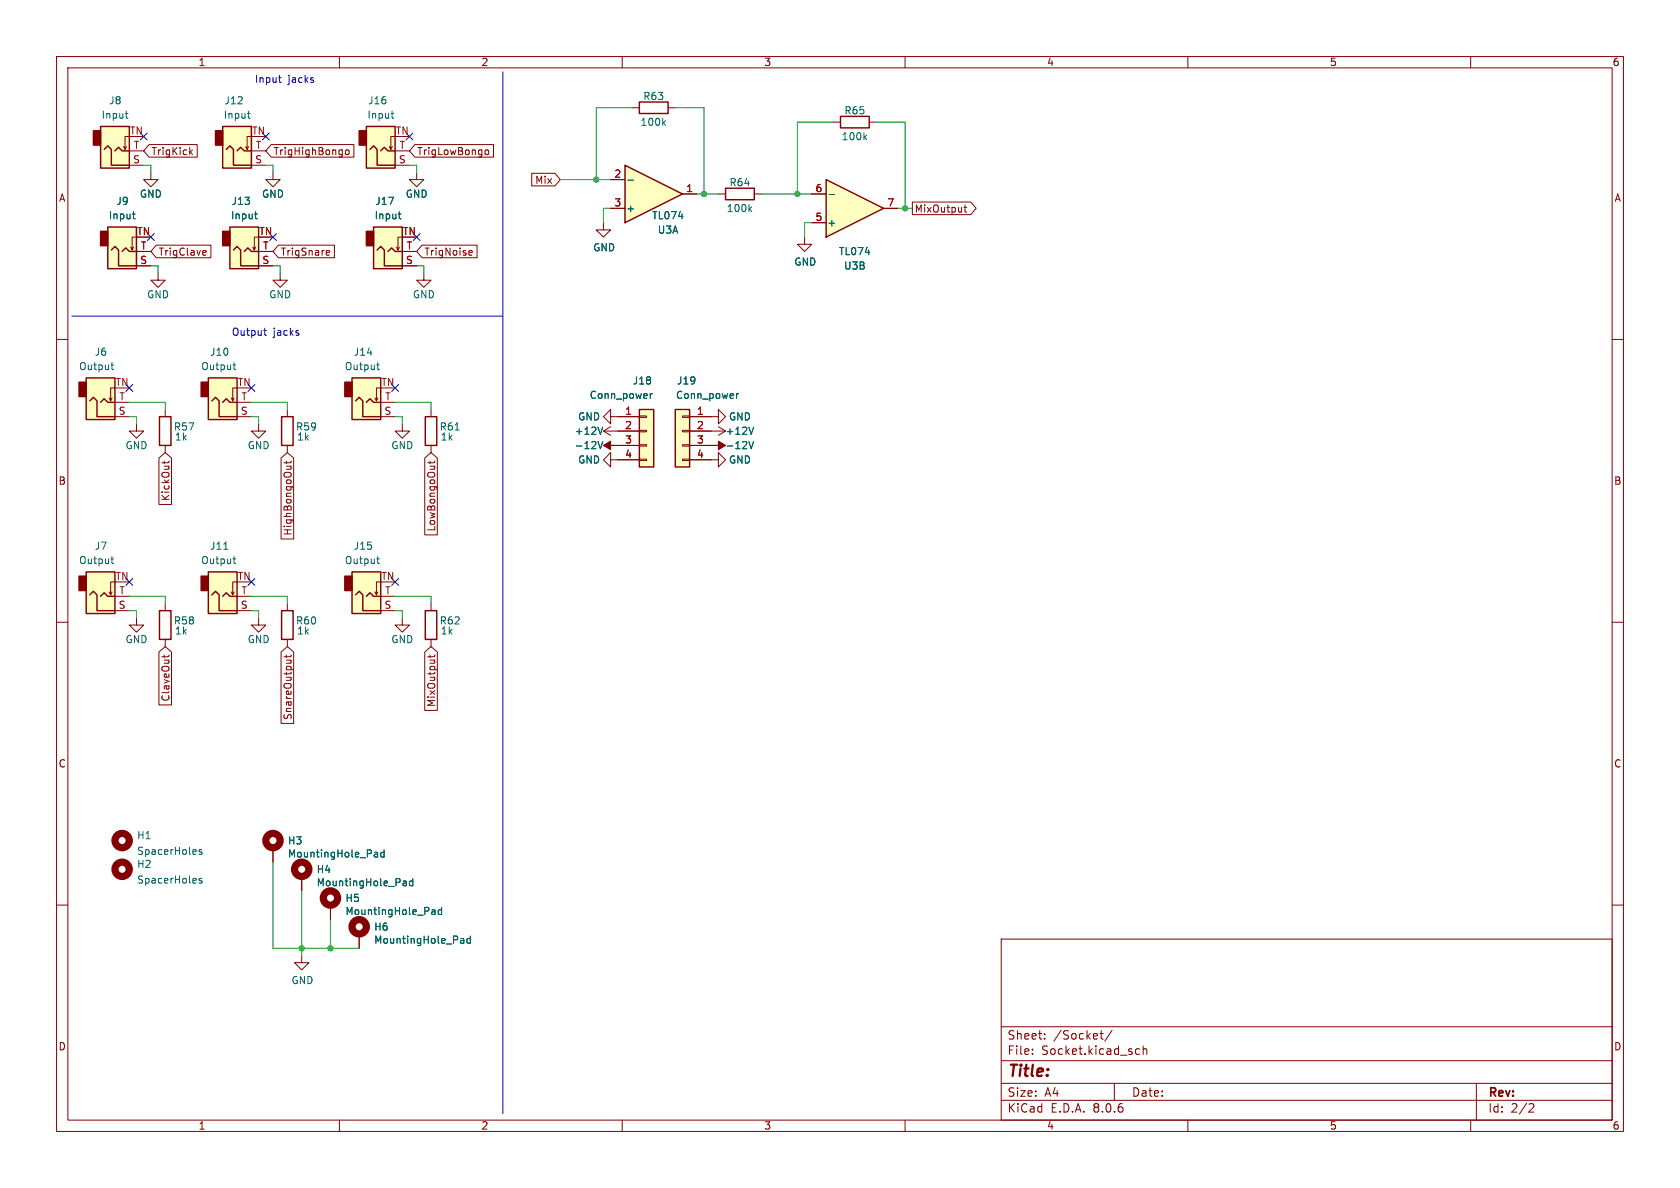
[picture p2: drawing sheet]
<svg xmlns="http://www.w3.org/2000/svg" width="297mm" height="210mm" viewBox="0 0 297 210" stroke-linecap="round" stroke-linejoin="round" font-family="sans-serif">
<g fill="none" stroke="#840000" stroke-width=".18">
<path d="M10 10h277v190h-277zM12 12h273v186h-273zM60 10v2M110 10v2M160 10v2M210 10v2M260 10v2M10 60h2M285 60h2M10 110h2M285 110h2M10 160h2"/>
<path d="M285 160h2M177 166h108v32h-108zM60 198v2M110 198v2M160 198v2M177 194.5h108M177 191.5h108M177 187.5h108M177 181.5h108M182.5 186.3v.1M182.5 185.5v.1M184.7 183.6v.1"/>
<path d="M184.7 182.8v.1M194.5 182.7h.5M194.7 182.2v1.3l.3 .2M196.6 182.1l-1.3 2M197 191.5v3M200.9 186.3h.6M200.9 185.5h.6M202.1 185.5l.2-.1 .4 .1v.9M202.1 184.9v1.5M210 198v2M260 198v2M261 191.5v6.5"/>
<path d="M270.5 195.1l.5 .1 .2 .3-1 1.1h1"/>
</g>
<path d="M36.8 101.1h5.1v7.4h-5.1z" fill="#ffffc2"/>
<path d="M35.6 101.9h1.2v2.5h-1.2z" fill="#840000" stroke="#840000" stroke-width=".25"/>
<path d="M36.8 101.1h5.1v7.4h-5.1zM37.5 105.2l.6-.7 .6 .7v2.8h3.2M39.4 105.4l.6-.6 .6 .6h1.3" fill="none" stroke="#840000" stroke-width=".25"/>
<path d="M27.9 48.3v1.2h1.3l-1.3 1.3-1.2-1.3h1.2M49.5 48.3v1.2h1.3l-1.3 1.3-1.2-1.3h1.2M41.4 104.6l-.3 .6M41.9 102.9h-.8v2.3l-.2-.6M41.9 108h2.5M41.9 105.4h2.5" fill="none" stroke="#840000" stroke-width=".18"/>
<path d="M39.6 97.1h.7M41.2 98.8h.5M41.4 98.4v1.1l.3 .1" fill="none" stroke="#006464" stroke-width=".18"/>
<path d="M40.6 40.1h5.1v7.4h-5.1z" fill="#ffffc2"/>
<path d="M39.4 40.9h1.2v2.5h-1.2z" fill="#840000" stroke="#840000" stroke-width=".25"/>
<path d="M40.6 40.1h5.1v7.4h-5.1zM41.3 44.2l.6-.6 .6 .6v2.8h3.2M43.2 44.5l.6-.7 .6 .7h1.3" fill="none" stroke="#840000" stroke-width=".25"/>
<path d="M45.2 43.7l-.2 .5M45.7 41.9h-.7v2.3l-.3-.5M45.7 47h2.6M45.7 44.5h2.6" fill="none" stroke="#840000" stroke-width=".18"/>
<path d="M45 37.8h.5M45.2 38.5l.3 .2" fill="none" stroke="#006464" stroke-width=".18"/>
<path d="M19 40.1h5.1v7.4h-5.1z" fill="#ffffc2"/>
<path d="M17.8 40.9h1.2v2.5h-1.2z" fill="#840000" stroke="#840000" stroke-width=".25"/>
<path d="M19 40.1h5.1v7.4h-5.1zM19.7 44.2l.6-.6 .7 .6v2.8h3.1M21.6 44.5l.6-.7 .7 .7h1.2" fill="none" stroke="#840000" stroke-width=".25"/>
<path d="M23.6 43.7l-.2 .5M24.1 41.9h-.7v2.3l-.3-.5M24.1 47h2.6M24.1 44.5h2.6" fill="none" stroke="#840000" stroke-width=".18"/>
<path d="M23.4 37.8h.5M23.6 38.5l.3 .2" fill="none" stroke="#006464" stroke-width=".18"/>
<path d="M36.8 66.8h5.1v7.4h-5.1z" fill="#ffffc2"/>
<path d="M35.6 67.6h1.2v2.5h-1.2z" fill="#840000" stroke="#840000" stroke-width=".25"/>
<path d="M36.8 66.8h5.1v7.4h-5.1zM37.5 70.9l.6-.7 .6 .7v2.8h3.2M39.4 71.1l.6-.6 .6 .6h1.3" fill="none" stroke="#840000" stroke-width=".25"/>
<path d="M41.4 70.4l-.3 .5M41.9 68.6h-.8v2.3l-.2-.5M41.9 73.7h2.5M41.9 71.1h2.5" fill="none" stroke="#840000" stroke-width=".18"/>
<path d="M41.2 64.5h.5M41.4 64.1v1.1l.3 .1" fill="none" stroke="#006464" stroke-width=".18"/>
<path d="M64.8 22.4h5v7.3h-5z" fill="#ffffc2"/>
<path d="M63.5 23.1h1.3v2.6h-1.3z" fill="#840000" stroke="#840000" stroke-width=".25"/>
<path d="M64.8 22.4h5v7.3h-5zM65.4 26.4l.6-.6 .7 .6v2.8h3.1M67.3 26.7l.6-.7 .7 .7h1.2" fill="none" stroke="#840000" stroke-width=".25"/>
<path d="M69.3 25.9l-.2 .5M69.8 24.1h-.7v2.3l-.3-.5M69.8 29.2h2.6M69.8 26.7h2.6" fill="none" stroke="#840000" stroke-width=".18"/>
<path d="M69.1 20.1h.5M69.3 20.7l.3 .2" fill="none" stroke="#006464" stroke-width=".18"/>
<path d="M39.4 22.4h5v7.3h-5z" fill="#ffffc2"/>
<path d="M38.1 23.1h1.3v2.6h-1.3z" fill="#840000" stroke="#840000" stroke-width=".25"/>
<path d="M39.4 22.4h5v7.3h-5zM40 26.4l.6-.6 .7 .6v2.8h3.1M41.9 26.7l.6-.7 .7 .7h1.2" fill="none" stroke="#840000" stroke-width=".25"/>
<path d="M43.9 25.9l-.2 .5M44.4 24.1h-.7v2.3l-.3-.5M44.4 29.2h2.6M44.4 26.7h2.6M74.9 48.3v1.2h1.3l-1.3 1.3-1.2-1.3h1.2" fill="none" stroke="#840000" stroke-width=".18"/>
<path d="M43.7 20.1h.5M43.9 20.7l.3 .2" fill="none" stroke="#006464" stroke-width=".18"/>
<path d="M66 40.1h5.1v7.4h-5.1z" fill="#ffffc2"/>
<path d="M64.8 40.9h1.2v2.5h-1.2z" fill="#840000" stroke="#840000" stroke-width=".25"/>
<path d="M66 40.1h5.1v7.4h-5.1zM66.7 44.2l.6-.6 .6 .6v2.8h3.2M68.6 44.5l.6-.7 .6 .7h1.3" fill="none" stroke="#840000" stroke-width=".25"/>
<path d="M48.3 30.5v1.3h1.2l-1.2 1.2-1.3-1.2h1.3M73.7 30.5v1.3h1.2l-1.2 1.2-1.3-1.2h1.3M70.6 43.7l-.2 .5M71.1 41.9h-.7v2.3l-.3-.5M71.1 47h2.6M71.1 44.5h2.6M45.7 74.9v1.3h1.3l-1.3 1.3-1.3-1.3h1.3M71.1 74.9v1.3h1.3l-1.3 1.3-1.3-1.3h1.3" fill="none" stroke="#840000" stroke-width=".18"/>
<path d="M70.4 37.8h.5M70.6 38.5l.3 .2" fill="none" stroke="#006464" stroke-width=".18"/>
<path d="M62.2 66.8h5.1v7.4h-5.1z" fill="#ffffc2"/>
<path d="M61 67.6h1.2v2.5h-1.2z" fill="#840000" stroke="#840000" stroke-width=".25"/>
<path d="M62.2 66.8h5.1v7.4h-5.1zM62.9 70.9l.6-.7 .6 .7v2.8h3.2M64.8 71.1l.6-.6 .6 .6h1.3" fill="none" stroke="#840000" stroke-width=".25"/>
<path d="M66.8 70.4l-.3 .5M67.3 68.6h-.8v2.3l-.2-.5M67.3 73.7h2.5M67.3 71.1h2.5" fill="none" stroke="#840000" stroke-width=".18"/>
<path d="M66.6 64.5h.5M66.8 64.1v1.1l.3 .1" fill="none" stroke="#006464" stroke-width=".18"/>
<path d="M15.2 101.1h5.1v7.4h-5.1z" fill="#ffffc2"/>
<path d="M14 101.9h1.2v2.5h-1.2z" fill="#840000" stroke="#840000" stroke-width=".25"/>
<path d="M28.2 73.7h2v5h-2zM15.2 101.1h5.1v7.4h-5.1zM15.9 105.2l.6-.7 .6 .7v2.8h3.2M17.8 105.4l.6-.6 .6 .6h1.3M28.2 108h2v5h-2zM49.8 108h2v5h-2zM75.2 108h2v5h-2z" fill="none" stroke="#840000" stroke-width=".25"/>
<g fill="none" stroke="#840000" stroke-width=".18">
<path d="M29.2 72.4v1.3M29.2 78.7v1.3M107.9 81.3v-1.3l-1.2 1.3 1.2 1.3v-1.3h1.3M19.8 104.6l-.2 .6M20.3 102.9h-.7v2.3l-.3-.6M20.3 108h2.6M20.3 105.4h2.6M24.1 109.2v1.3h1.3l-1.3 1.3-1.2-1.3h1.2M29.2 106.7v1.3M29.2 113v1.3M45.7 109.2v1.3h1.3l-1.3 1.3-1.3-1.3h1.3M50.8 106.7v1.3"/>
<path d="M50.8 113v1.3M76.2 106.7v1.3M76.2 113v1.3M48.3 149.9v2.5M53.3 154.9v2.6M53.3 168.9v1.3h1.3l-1.3 1.3-1.2-1.3h1.2M58.4 160v2.6M63.5 165.1v2.5"/>
</g>
<g fill="none" stroke="#006464" stroke-width=".18">
<path d="M19.6 98.8h.5M19.8 98.4v1.1l.3 .1M35.7 155.3h-.3l-.2 .2v.1l.5 .2v.3h-.5M35.7 150.2h-.3l-.2 .2v.2l.5 .1v.3h-.5M66.3 150.7h.4l.1 .8M66.8 151.4l-.5 .1M66.8 151h-.5M67.9 150.7h-.4l-.2 .2 .1 .5h.5M67.9 150.2v1.3M71.4 155.7l.4 .1v.8M71.8 156.5l-.4 .1M71.8 156l-.4 .1"/>
<path d="M73 155.8l-.4-.1-.2 .3 .1 .5h.5M73 155.3v1.3M76.5 160.8l.4 .1v.8M76.9 161.6l-.4 .1M76.9 161.1l-.4 .1M78.1 160.9l-.4-.1-.2 .3 .1 .5h.5M78.1 160.4v1.3M81.6 165.9l.3 .1 .1 .7M82 166.7h-.4M82 166.2l-.4 .1M83.1 166l-.3-.1-.3 .2 .2 .6h.4M83.1 165.5v1.2"/>
</g>
<g fill="none" stroke="#840000" stroke-width="1.3">
<circle cx="21.6" cy="153.7" r="1.27"/>
<circle cx="21.6" cy="148.6" r="1.27"/>
<circle cx="48.3" cy="148.6" r="1.27"/>
<circle cx="53.3" cy="153.7" r="1.27"/>
<circle cx="58.4" cy="158.7" r="1.27"/>
<circle cx="63.5" cy="163.8" r="1.27"/>
</g>
<path d="M62.2 101.1h5.1v7.4h-5.1z" fill="#ffffc2"/>
<path d="M61 101.9h1.2v2.5h-1.2z" fill="#840000" stroke="#840000" stroke-width=".25"/>
<path d="M62.2 101.1h5.1v7.4h-5.1zM62.9 105.2l.6-.7 .6 .7v2.8h3.2M64.8 105.4l.6-.6 .6 .6h1.3" fill="none" stroke="#840000" stroke-width=".25"/>
<path d="M24.1 74.9v1.3h1.3l-1.3 1.3-1.2-1.3h1.2M125.7 81.3h1.3v1.3l1.3-1.3-1.3-1.3v1.3M66.8 104.6l-.3 .6M67.3 102.9h-.8v2.3l-.2-.6M67.3 108h2.5M67.3 105.4h2.5M71.1 109.2v1.3h1.3l-1.3 1.3-1.3-1.3h1.3" fill="none" stroke="#840000" stroke-width=".18"/>
<path d="M66.6 98.8h.5M66.8 98.4v1.1l.3 .1" fill="none" stroke="#006464" stroke-width=".18"/>
<path d="M110.5 29.2l10.1 5.1-10.1 5.1z" fill="#ffffc2"/>
<path d="M110.5 29.2l10.1 5.1-10.1 5.1z" fill="none" stroke="#840000" stroke-width=".25"/>
<path d="M107.9 31.8h2.6M107.9 36.8h2.6M120.6 34.3h2.6M142.2 41.9v1.3h1.3l-1.3 1.3-1.2-1.3h1.2" fill="none" stroke="#840000" stroke-width=".18"/>
<path d="M111 31.8h1" fill="none" stroke="#006464" stroke-width=".18"/>
<path d="M146 31.8l10.2 5-10.2 5.1z" fill="#ffffc2"/>
<path d="M146 31.8l10.2 5-10.2 5.1zM49.8 73.7h2v5h-2z" fill="none" stroke="#840000" stroke-width=".25"/>
<path d="M143.5 39.4h2.5M143.5 34.3h2.5M156.2 36.8h2.5M50.8 72.4v1.3M50.8 78.7v1.3" fill="none" stroke="#840000" stroke-width=".18"/>
<path d="M146.6 34.4h.9" fill="none" stroke="#006464" stroke-width=".18"/>
<path d="M119.4 72.4h2.5v10.2h-2.5z" fill="#ffffc2"/>
<g fill="none" stroke="#840000" stroke-width=".18">
<path d="M26.7 30.5v1.3h1.2l-1.2 1.2-1.3-1.2h1.3M127 34.3h1.3M133.3 34.3h1.3M120.6 78.6h1.3v.3h-1.3zM120.6 76.1h1.3v.2h-1.3zM120.6 73.5h1.3v.3h-1.3zM121.9 73.7h5.1v1.2l1.3-1.2-1.3-1.3v1.3M121.9 76.2h6.4M121.9 78.7h3.8M127 75.4l1.3 .8M128.3 76.2l-1.3 .8M120.6 81.2h1.3v.2h-1.3z"/>
<path d="M121.9 81.3h3.8"/>
</g>
<path d="M128.3 33.3h5v2h-5zM119.4 72.4h2.5v10.2h-2.5z" fill="none" stroke="#840000" stroke-width=".25"/>
<path d="M132.5 36.9l.4 .5M132.9 36.6l-.5 .4M130.2 69.6v.8M130.6 69.6l-.4 .2M132.4 78l.4 1.3 .4-1.3M133.2 75.5l-.4 1.3" fill="none" stroke="#006464" stroke-width=".18"/>
<path d="M125.7 78.7h1.3v-.7l1.3 .7-1.3 .8v-.8z" fill="#840000" stroke="#840000" stroke-width=".18"/>
<path d="M113 72.4h2.6v10.2h-2.6z" fill="#ffffc2"/>
<g fill="none" stroke="#840000" stroke-width=".18">
<path d="M147.3 21.6h1.3M153.7 21.6h1.2M76.2 72.4v1.3M76.2 78.7v1.3M106.7 76.2h6.3M106.7 76.2l1.2 .8M107.9 73.7v-1.3l-1.2 1.3 1.2 1.2v-1.2h5.1M107.9 75.4l-1.2 .8M109.2 78.7h3.8M113 78.6h1.3v.3h-1.3zM113 76.1h1.3v.2h-1.3zM113 73.5h1.3v.3h-1.3z"/>
<path d="M109.2 81.3h3.8M113 81.2h1.3v.2h-1.3z"/>
</g>
<path d="M148.6 20.6h5.1v2h-5.1zM75.2 73.7h2v5h-2zM113 72.4h2.6v10.2h-2.6z" fill="none" stroke="#840000" stroke-width=".25"/>
<path d="M152.9 24.2l.3 .5M153.2 23.9l-.5 .4M80.5 76h.7M105.7 78l.4 1.3 .5-1.3M106.6 75.5l-.5 1.3M115 69.6v.8M115.3 69.6l-.3 .2" fill="none" stroke="#006464" stroke-width=".18"/>
<path d="M106.7 78.7l1.2-.7v.7h1.3h-1.3v.8z" fill="#840000" stroke="#840000" stroke-width=".18"/>
<path d="M15.2 66.8h5.1v7.4h-5.1z" fill="#ffffc2"/>
<path d="M14 67.6h1.2v2.5h-1.2z" fill="#840000" stroke="#840000" stroke-width=".25"/>
<path d="M113 18h5.1v2.1h-5.1zM15.2 66.8h5.1v7.4h-5.1zM15.9 70.9l.6-.7 .6 .7v2.8h3.2M17.8 71.1l.6-.6 .6 .6h1.3" fill="none" stroke="#840000" stroke-width=".25"/>
<path d="M111.8 19.1h1.2M118.1 19.1h1.3M106.7 39.4v1.2h1.2l-1.2 1.3-1.3-1.3h1.3M19.8 70.4l-.2 .5M20.3 68.6h-.7v2.3l-.3-.5M20.3 73.7h2.6M20.3 71.1h2.6" fill="none" stroke="#840000" stroke-width=".18"/>
<path d="M117.3 21.7l.4 .5M117.7 21.3l-.5 .5M19.6 64.5h.5M19.8 64.1v1.1l.3 .1" fill="none" stroke="#006464" stroke-width=".18"/>
<path d="M17.8 22.4h5.1v7.3h-5.1z" fill="#ffffc2"/>
<path d="M16.5 23.1h1.3v2.6h-1.3z" fill="#840000" stroke="#840000" stroke-width=".25"/>
<path d="M17.8 22.4h5.1v7.3h-5.1zM18.4 26.4l.6-.6 .7 .6v2.8h3.2M20.3 26.7l.7-.7 .6 .7h1.3" fill="none" stroke="#840000" stroke-width=".25"/>
<g fill="none" stroke="#840000" stroke-width=".18">
<path d="M22.4 25.9l-.3 .5M22.9 24.1h-.8v2.3l-.3-.5M22.9 29.2h2.5M22.9 26.7h2.5M26.4 25.6h8.5v2.2h-8.5l-1-1.1zM33.7 26.9l.3 .4M34 26.5l-.5 .5M47.9 25.6h14.7v2.2h-14.7l-.9-1.1zM61.1 26.6l.2-.1 .4 .1v.5l-.1 .2h-.3l-.2-.1zM73.3 25.6h13.9v2.2h-13.9l-.9-1.1zM85.8 26.6l.2-.1 .3 .1 .1 .5-.1 .2h-.3l-.2-.1zM94 30.6h4.1l1 1.2-1 1.1h-4.1z"/>
<path d="M107.9 36.8h2.6M107.9 31.8h2.6M120.6 34.3h2.6M143.5 39.4h2.5M143.5 34.3h2.5M156.2 36.8h2.5M161.3 35.7h10.3l1 1.1-1 1.1h-10.3zM170.4 36.7h.5M170.6 36.2v1.1l.3 .2M24.1 47h2.6M24.1 44.5h2.6M27.6 43.3h9.7v2.3h-9.7l-.9-1.1z"/>
<path d="M36 44.3h.4v.3l-.6 .1M36.4 45.1h-.4M45.7 47h2.6M45.7 44.5h2.6M49.2 43.3h9.9v2.3h-9.9l-.9-1.1zM57.7 45.1h.5M57.7 44.3h.4l.2 .3-.6 .1M71.1 47h2.6M71.1 44.5h2.6M74.6 43.3h9.7v2.3h-9.7l-.9-1.1zM83 45.1h.4M83 44.3h.3l.2 .3-.6 .1"/>
<path d="M109.2 73.7h3.8M109.2 76.2h3.8M109.2 78.7h3.8M121.9 73.7h3.8M121.9 76.2h3.8M121.9 78.7h3.8M28.1 81l1.1-1 1.1 1v8.2h-2.2zM29 81.5v.5M29.9 81.5l-.2 .3h-1.1M49.7 81l1.1-1 1.1 1v14.3h-2.2zM50.6 82.4h.9M50.6 81.5v.5"/>
<path d="M51.3 82.4l.2 .4M51.5 81.5l-.2 .3h-1.1M75.1 81l1.1-1 1.1 1v13.6h-2.2zM76 81.5v.5M76.9 81.5l-.2 .3h-1.1M109.2 81.3h3.8M121.9 81.3h3.8M28.1 115.3l1.1-1 1.1 1v9.3h-2.2zM29 115.8v.5M29.9 115.8l-.2 .3h-1.1M49.7 115.3l1.1-1 1.1 1v12.6h-2.2zM50.6 115.8v.5"/>
<path d="M50.6 116.7h.9M51.3 116.7l.2 .2M51.5 115.8l-.2 .3h-1.1M75.1 115.3l1.1-1 1.1 1v10.3h-2.2zM76 115.8v.5M76.9 115.8l-.2 .3h-1.1M48.3 149.9v2.5M53.3 154.9v2.6M58.4 160v2.6M63.5 165.1v2.5"/>
</g>
<g fill="none" stroke="#006464" stroke-width=".18">
<path d="M22.1 20.1h.5M22.3 20.7l.3 .2M23.4 37.8h.5M23.6 38.5l.3 .2M45 37.8h.5M45.2 38.5l.3 .2M70.4 37.8h.5M70.6 38.5l.3 .2M111 31.8h1M146.6 34.4h.9M105.7 78l.4 1.3 .5-1.3M106.6 75.5l-.5 1.3"/>
<path d="M115 69.6v.8M115.3 69.6l-.3 .2M130.2 69.6v.8M130.6 69.6l-.4 .2M132.4 78l.4 1.3 .4-1.3M133.2 75.5l-.4 1.3M66.3 150.7h.4l.1 .8M66.8 151.4l-.5 .1M66.8 151h-.5M67.9 150.7h-.4l-.2 .2 .1 .5h.5M67.9 150.2v1.3M71.4 155.7l.4 .1v.8"/>
<path d="M71.8 156.5l-.4 .1M71.8 156l-.4 .1M73 155.8l-.4-.1-.2 .3 .1 .5h.5M73 155.3v1.3M76.5 160.8l.4 .1v.8M76.9 161.6l-.4 .1M76.9 161.1l-.4 .1M78.1 160.9l-.4-.1-.2 .3 .1 .5h.5M78.1 160.4v1.3M81.6 165.9l.3 .1 .1 .7M82 166.7h-.4M82 166.2l-.4 .1"/>
<path d="M83.1 166l-.3-.1-.3 .2 .2 .6h.4M83.1 165.5v1.2"/>
</g>
<path d="M49.2 13.7h.5M49.5 14.5l.2 .1M88.9 12.7v184.2M12.7 55.9h76.2M46.6 58.4h.5M46.8 58v1.1l.3 .2" fill="none" stroke="#0000c2" stroke-width=".18"/>
<g fill="none" stroke="#009600" stroke-width=".18">
<path d="M111.8 19.1h-6.4v12.7M119.4 19.1h5.1v15.2M25.4 29.2h1.3v1.3M47 29.2h1.3v1.3M72.4 29.2h1.3v1.3M99.1 31.8h8.8M107.9 36.8h-1.2v2.6M123.2 34.3h3.8M134.6 34.3h8.9M143.5 39.4h-1.3v2.5M147.3 21.6h-6.3v12.7M154.9 21.6h5.1v15.2"/>
<path d="M158.7 36.8h2.6M26.7 47h1.2v1.3M48.3 47h1.2v1.3M73.7 47h1.2v1.3M22.9 73.7h1.2v1.2M22.9 71.1h6.3v1.3M44.4 73.7h1.3v1.2M44.4 71.1h6.4v1.3M69.8 73.7h1.3v1.2M69.8 71.1h6.4v1.3M22.9 108h1.2v1.2M22.9 105.4h6.3v1.3"/>
<path d="M44.4 105.4h6.4v1.3M44.4 108h1.3v1.2M69.8 105.4h6.4v1.3M69.8 108h1.3v1.2M48.3 152.4v15.2h15.2M53.3 157.5v11.4M58.4 162.6v5"/>
</g>
<g fill="none" stroke="#000084" stroke-width=".18">
<path d="M24.8 23.5l1.2 1.2M26 23.5l-1.2 1.2M46.4 23.5l1.2 1.2M47.6 23.5l-1.2 1.2M71.8 23.5l1.2 1.2M73 23.5l-1.2 1.2M26.1 41.3l1.2 1.2M27.3 41.3l-1.2 1.2M47.7 41.3l1.2 1.2M48.9 41.3l-1.2 1.2M73.1 41.3l1.2 1.2M74.3 41.3l-1.2 1.2"/>
<path d="M22.3 68l1.2 1.2M23.5 68l-1.2 1.2M43.8 68l1.3 1.2M45.1 68l-1.3 1.2M69.2 68l1.3 1.2M70.5 68l-1.3 1.2M22.3 102.3l1.2 1.2M23.5 102.3l-1.2 1.2M43.8 102.3l1.3 1.2M45.1 102.3l-1.3 1.2M69.2 102.3l1.3 1.2M70.5 102.3l-1.3 1.2"/>
</g>
<g fill="#009600" stroke="#009600" stroke-width=".18">
<circle cx="160" cy="36.8" r=".46"/>
<circle cx="141" cy="34.3" r=".46"/>
<circle cx="124.5" cy="34.3" r=".46"/>
<circle cx="58.4" cy="167.6" r=".46"/>
<circle cx="53.3" cy="167.6" r=".46"/>
<circle cx="105.4" cy="31.8" r=".46"/>
</g>
<text font-size="2.8" fill="#840000" x="178" y="190.9">Title:</text>
<g font-size="2.1" fill="#840000">
<text x="178" y="184">Sheet:</text>
<text x="186.2" y="184">/Socket/</text>
<text x="178" y="186.7">File:</text>
<text x="184.1" y="186.7">Socket.kicad_sch</text>
<text x="178" y="196.9">KiCad</text>
<text x="178" y="194.1">Size:</text>
<text x="184.7" y="194.1">A4</text>
<text x="185.7" y="196.9">E.D.A.</text>
<text x="193.3" y="196.9">8.0.6</text>
<text x="200" y="194.1">Date:</text>
<text x="263" y="194.3">Rev:</text>
<text x="263" y="196.9">Id:</text>
<text x="267.1" y="196.9">2/2</text>
</g>
<g font-size="1.8" fill="#840000">
<text x="35" y="11.9">1</text>
<text x="85" y="11.9">2</text>
<text x="135" y="11.9">3</text>
<text x="185" y="11.9">4</text>
<text x="235" y="11.9">5</text>
<text x="285" y="11.9">6</text>
<text x="26.7" y="27.6">TrigKick</text>
<text x="48.3" y="27.6">TrigHighBongo</text>
<text x="73.7" y="27.6">TrigLowBongo</text>
<text x="10.3" y="35.9">A</text>
<text x="94.5" y="32.7">Mix</text>
<text x="285.3" y="35.9">A</text>
<text x="161.6" y="37.8">MixOutput</text>
<text x="27.9" y="45.4">TrigClave</text>
<text x="49.5" y="45.4">TrigSnare</text>
<text x="74.9" y="45.4">TrigNoise</text>
<text x="10.3" y="85.9">B</text>
<text x="30.2" y="88.7" transform="rotate(-90 30.2 88.7)">KickOut</text>
<text x="285.3" y="85.9">B</text>
<text x="51.8" y="94.8" transform="rotate(-90 51.8 94.8)">HighBongoOut</text>
<text x="77.2" y="94.1" transform="rotate(-90 77.2 94.1)">LowBongoOut</text>
<text x="30.2" y="124.1" transform="rotate(-90 30.2 124.1)">ClaveOut</text>
<text x="77.2" y="125.1" transform="rotate(-90 77.2 125.1)">MixOutput</text>
<text x="51.8" y="127.4" transform="rotate(-90 51.8 127.4)">SnareOutput</text>
<text x="10.3" y="135.9">C</text>
<text x="285.3" y="135.9">C</text>
<text x="10.3" y="185.9">D</text>
<text x="285.3" y="185.9">D</text>
<text x="35" y="199.9">1</text>
<text x="85" y="199.9">2</text>
<text x="135" y="199.9">3</text>
<text x="185" y="199.9">4</text>
<text x="235" y="199.9">5</text>
<text x="285" y="199.9">6</text>
</g>
<g font-size="1.8" fill="#0000c2">
<text x="45" y="14.7">Input</text>
<text x="50.9" y="14.7">jacks</text>
<text x="40.9" y="59.4">Output</text>
<text x="48.3" y="59.4">jacks</text>
</g>
<g font-size="1.8" fill="#006464">
<text x="113.6" y="17.9">R63</text>
<text x="17.9" y="21.2">Input</text>
<text x="19.2" y="18.6">J8</text>
<text x="39.5" y="21.2">Input</text>
<text x="39.6" y="18.6">J12</text>
<text x="64.9" y="21.2">Input</text>
<text x="65" y="18.6">J16</text>
<text x="113.1" y="22.5">100k</text>
<text x="149.2" y="20.4">R65</text>
<text x="148.7" y="25">100k</text>
<text x="24.6" y="35.2">GND</text>
<text x="46.2" y="35.2">GND</text>
<text x="71.6" y="35.2">GND</text>
<text x="128.9" y="33.1">R64</text>
<text x="19.1" y="39">Input</text>
<text x="20.5" y="36.4">J9</text>
<text x="40.7" y="39">Input</text>
<text x="40.9" y="36.4">J13</text>
<text x="66.1" y="39">Input</text>
<text x="66.3" y="36.4">J17</text>
<text x="110.6" y="37.7">+</text>
<text x="115.2" y="39">TL074</text>
<text x="116.2" y="41.5">U3A</text>
<text x="128.4" y="37.7">100k</text>
<text x="146.2" y="40.2">+</text>
<text x="104.8" y="44.6">GND</text>
<text x="140.3" y="47.2">GND</text>
<text x="148.2" y="45.3">TL074</text>
<text x="149.1" y="47.9">U3B</text>
<text x="25.9" y="52.9">GND</text>
<text x="47.5" y="52.9">GND</text>
<text x="72.9" y="52.9">GND</text>
<text x="13.9" y="65.6">Output</text>
<text x="16.7" y="63.1">J6</text>
<text x="35.5" y="65.6">Output</text>
<text x="37" y="63.1">J10</text>
<text x="60.9" y="65.6">Output</text>
<text x="62.4" y="63.1">J14</text>
<text x="104.1" y="70.7">Conn_power</text>
<text x="111.8" y="68.2">J18</text>
<text x="119.4" y="70.7">Conn_power</text>
<text x="119.6" y="68.2">J19</text>
<text x="30.6" y="76.3">R57</text>
<text x="52.2" y="76.3">R59</text>
<text x="77.6" y="76.3">R61</text>
<text x="101.5" y="77.1">+12V</text>
<text x="102.1" y="74.5">GND</text>
<text x="128.2" y="77.1">+12V</text>
<text x="128.8" y="74.5">GND</text>
<text x="22.1" y="79.6">GND</text>
<text x="30.8" y="78.1">1k</text>
<text x="43.7" y="79.6">GND</text>
<text x="52.4" y="78.1">1k</text>
<text x="69.1" y="79.6">GND</text>
<text x="77.8" y="78.1">1k</text>
<text x="101.5" y="79.6">-12V</text>
<text x="102.1" y="82.1">GND</text>
<text x="128.2" y="79.6">-12V</text>
<text x="128.8" y="82.1">GND</text>
<text x="13.9" y="99.9">Output</text>
<text x="16.7" y="97.4">J7</text>
<text x="35.5" y="99.9">Output</text>
<text x="37" y="97.4">J11</text>
<text x="60.9" y="99.9">Output</text>
<text x="62.4" y="97.4">J15</text>
<text x="22.1" y="113.9">GND</text>
<text x="30.6" y="110.6">R58</text>
<text x="30.8" y="112.4">1k</text>
<text x="43.7" y="113.9">GND</text>
<text x="52.2" y="110.6">R60</text>
<text x="52.4" y="112.4">1k</text>
<text x="69.1" y="113.9">GND</text>
<text x="77.6" y="110.6">R62</text>
<text x="77.8" y="112.4">1k</text>
<text x="24.1" y="148.5">H1</text>
<text x="50.8" y="149.5">H3</text>
<text x="24.1" y="151.3">SpacerHoles</text>
<text x="24.1" y="153.6">H2</text>
<text x="50.8" y="151.8">MountingHole_Pad</text>
<text x="55.9" y="154.6">H4</text>
<text x="24.1" y="156.4">SpacerHoles</text>
<text x="55.9" y="156.9">MountingHole_Pad</text>
<text x="61" y="159.6">H5</text>
<text x="61" y="162">MountingHole_Pad</text>
<text x="66" y="164.7">H6</text>
<text x="66" y="167">MountingHole_Pad</text>
<text x="51.4" y="174.2">GND</text>
</g>
<g font-size="1.8" fill="#a90000">
<text x="22.9" y="23.9">TN</text>
<text x="44.5" y="23.9">TN</text>
<text x="69.9" y="23.9">TN</text>
<text x="23.4" y="29">S</text>
<text x="23.5" y="26.4">T</text>
<text x="45" y="29">S</text>
<text x="45.1" y="26.4">T</text>
<text x="70.4" y="29">S</text>
<text x="70.5" y="26.4">T</text>
<text x="108.5" y="31.5">2</text>
<text x="121.2" y="34">1</text>
<text x="144.1" y="34">6</text>
<text x="24.1" y="41.7">TN</text>
<text x="45.7" y="41.7">TN</text>
<text x="71.1" y="41.7">TN</text>
<text x="108.5" y="36.6">3</text>
<text x="144.1" y="39.1">5</text>
<text x="156.8" y="36.6">7</text>
<text x="24.7" y="46.7">S</text>
<text x="24.8" y="44.2">T</text>
<text x="46.3" y="46.7">S</text>
<text x="46.4" y="44.2">T</text>
<text x="71.7" y="46.7">S</text>
<text x="71.8" y="44.2">T</text>
<text x="20.3" y="68.3">TN</text>
<text x="21" y="70.9">T</text>
<text x="41.9" y="68.3">TN</text>
<text x="42.6" y="70.9">T</text>
<text x="67.3" y="68.3">TN</text>
<text x="68" y="70.9">T</text>
<text x="20.9" y="73.4">S</text>
<text x="42.5" y="73.4">S</text>
<text x="67.9" y="73.4">S</text>
<text x="110.4" y="73.4">1</text>
<text x="110.4" y="75.9">2</text>
<text x="123.1" y="73.4">1</text>
<text x="123.1" y="75.9">2</text>
<text x="110.4" y="78.5">3</text>
<text x="110.4" y="81">4</text>
<text x="123.1" y="78.5">3</text>
<text x="123.1" y="81">4</text>
<text x="20.3" y="102.6">TN</text>
<text x="20.9" y="107.7">S</text>
<text x="21" y="105.2">T</text>
<text x="41.9" y="102.6">TN</text>
<text x="42.5" y="107.7">S</text>
<text x="42.6" y="105.2">T</text>
<text x="67.3" y="102.6">TN</text>
<text x="67.9" y="107.7">S</text>
<text x="68" y="105.2">T</text>
</g>
</svg>
